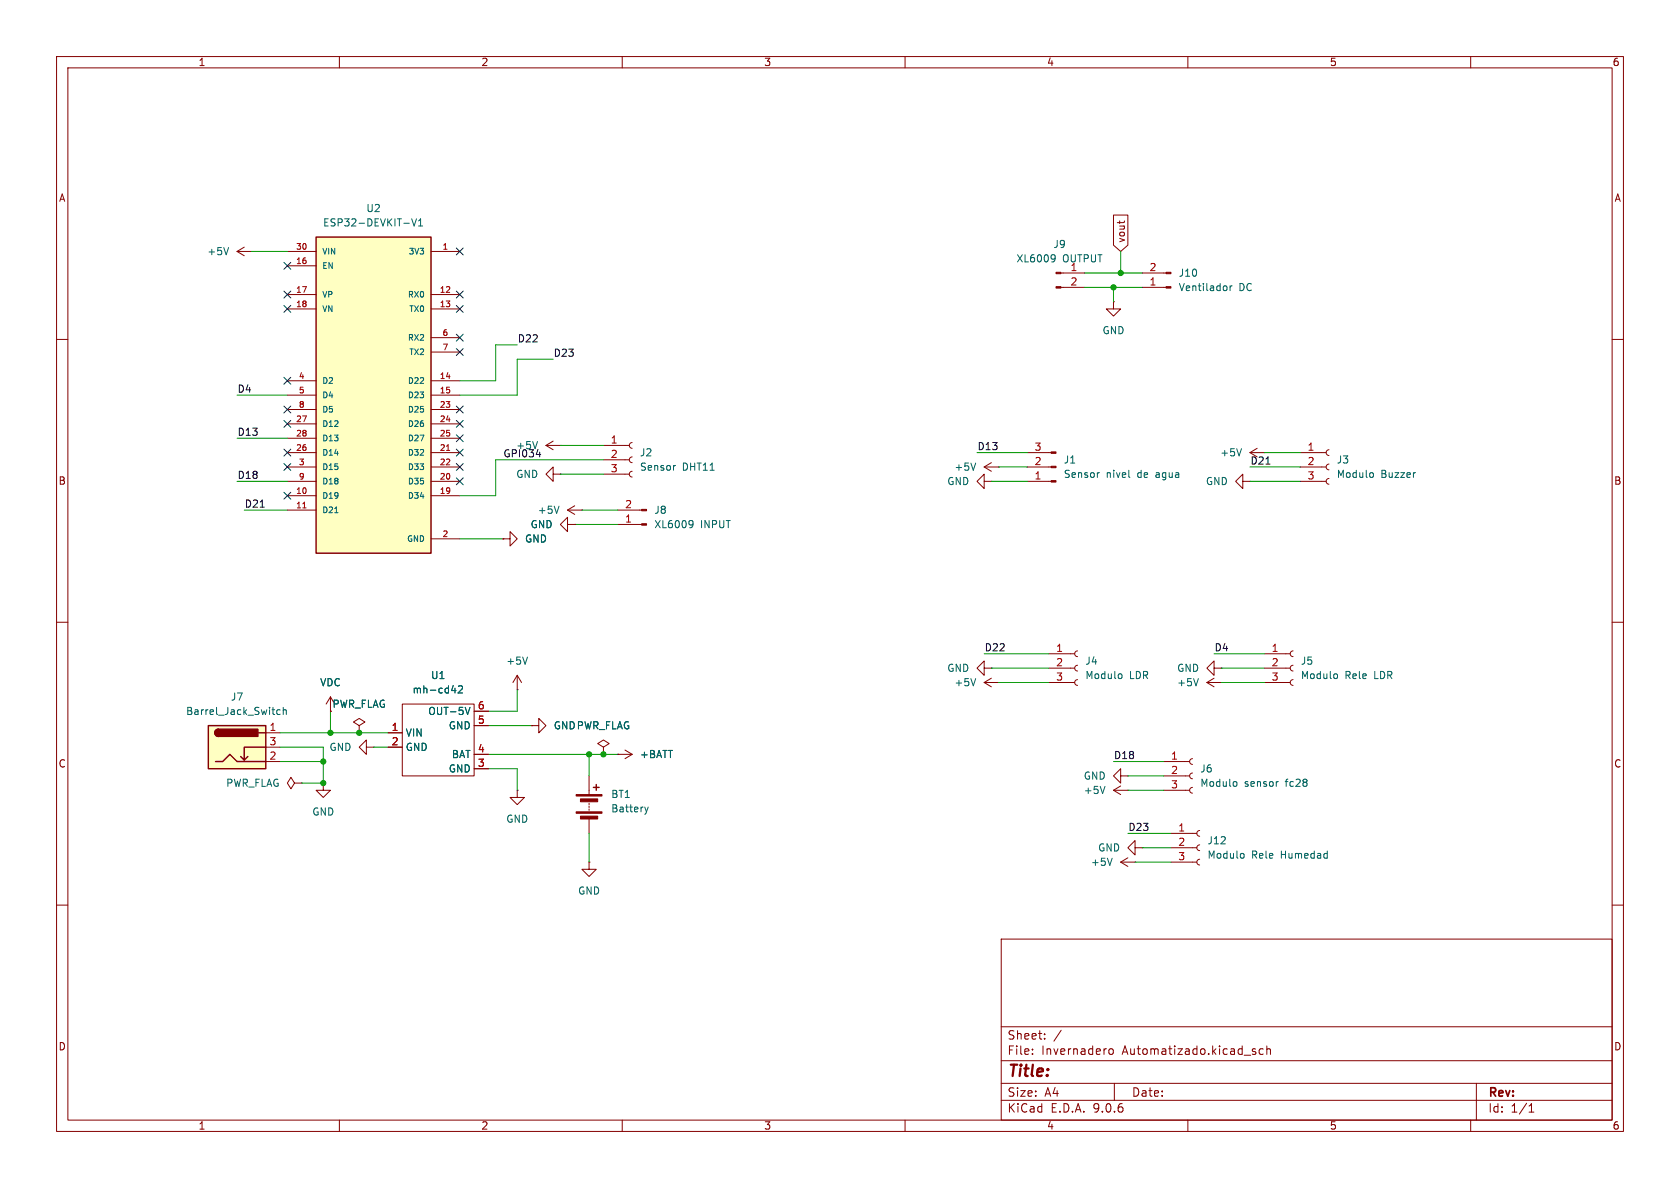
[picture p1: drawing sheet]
<svg xmlns="http://www.w3.org/2000/svg" width="297mm" height="210mm" viewBox="0 0 297 210" stroke-linecap="round" stroke-linejoin="round" font-family="sans-serif">
<g fill="none" stroke="#840000" stroke-width=".18">
<path d="M10 10h277v190h-277zM12 12h273v186h-273zM60 10v2M110 10v2M160 10v2M210 10v2M260 10v2M10 60h2M285 60h2M174 85.1v-1.3l-1.3 1.3 1.3 1.3v-1.3h1.3M175.3 85.1h.1M181.6 85.1h4.2"/>
<path d="M181.6 82.6h4.2M181.6 80h4.2M10 110h2M174 118.1v-1.3l-1.3 1.3 1.3 1.3v-1.3h1.3M175.3 118.1h.1M175.3 119.9l-1.3 .8M285 110h2M106.7 132.1l1-.7-1-.6-1 .6 1 .7v1.3M106.7 133.4h.1M174 120.7l1.3 .7M174 120.7h2.5M176.5 120.7h.1"/>
<path d="M10 160h2M177 166h108v32h-108zM285 160h2M60 198v2M110 198v2M160 198v2M177 194.5h108M177 191.5h108M177 187.5h108M177 181.5h108M182.5 186.3v.1M182.5 185.5v.1"/>
<path d="M184.7 183.6v.1M184.7 182.8v.1M187.6 182.1l-1.3 2M196.2 185.5l.3-.1 .3 .3v.4l-.3 .3-.3-.1-.2-.2v-.4zM197 191.5v3M210 198v2M221.6 185.4l.4 .1M221.6 185.9l.4 .1v.2l-.2 .2h-.3M223.3 185.5l-.4-.1-.3 .3v.4l.1 .2h.6M224 185.5l.2-.1 .3 .1 .1 .9M224 184.9v1.5M260 198v2"/>
<path d="M261 191.5v6.5M270.3 196.6h.9M270.3 195.5l.4-.4v1.5"/>
</g>
<g fill="#840000" stroke="#840000" stroke-width=".18">
<path d="M185.8 85h.9v.2h-.9z"/>
<path d="M185.8 82.4h.9v.3h-.9z"/>
<path d="M185.8 79.9h.9v.2h-.9z"/>
</g>
<path d="M194.4 83.6h-.3M199.6 84.3l.1 .1M172.5 120l-.4 1.2" fill="none" stroke="#006464" stroke-width=".18"/>
<path d="M55.9 41.9h20.3v55.9h-20.3z" fill="#ffffc2"/>
<path d="M55.9 41.9h20.3v55.9h-20.3z" fill="none" stroke="#840000" stroke-width=".25"/>
<g fill="none" stroke="#840000" stroke-width=".18">
<path d="M41.9 44.5h2.5M41.9 44.5l1.3 .7M43.2 43.7l-1.3 .8M44.4 44.5h.1M50.8 44.5h5.1M50.8 47h5.1M50.8 52.1h5.1M50.8 54.6h5.1M76.2 44.5h5.1M76.2 52.1h5.1M76.2 54.6h5.1M76.2 59.7h5.1"/>
<path d="M201.9 50.8h4.2M201.9 48.3h4.2M50.8 67.3h5.1M50.8 69.9h5.1M50.8 72.4h5.1M50.8 74.9h5.1M50.8 77.5h5.1M76.2 67.3h5.1M76.2 69.9h5.1M76.2 72.4h5.1M76.2 74.9h5.1M76.2 77.5h5.1"/>
<path d="M76.2 62.2h5.1M96.5 78.7l1.3 .8M96.5 78.7h2.6M97.8 78l-1.3 .7M99.1 78.7h.1M50.8 80h5.1M50.8 82.6h5.1M50.8 85.1h5.1M50.8 87.6h5.1M50.8 90.2h5.1M76.2 80h5.1M76.2 82.6h5.1"/>
<path d="M76.2 85.1h5.1M76.2 87.6h5.1M76.2 95.3h5.1M185.4 115.6h4.6M185.4 118.1h4.6M190.5 115.1l-.4 .1-.1 .4 .1 .3 .4 .2M190.5 117.6l-.4 .2-.1 .3 .1 .4 .4 .1M214.6 118.1v-1.3l-1.2 1.3 1.2 1.3v-1.3h1.3M214.6 119.9l-1.2 .8M215.9 118.1h.1M223.5 115.6h4.6M223.5 118.1h4.6"/>
<path d="M228.6 115.1l-.4 .1-.1 .4 .1 .3 .4 .2M228.6 117.6l-.4 .2-.1 .3 .1 .4 .4 .1M57.1 138.4v1.3h1.3l-1.3 1.3-1.2-1.3h1.2M57.1 138.4h.1M58.4 123.2l-.7 1.3M58.4 123.2l.8 1.3M58.4 123.2v2.5M63.5 128.3l1-.7-1-.6-1 .6 1 .7v1.2M63.5 129.5h.1M68.6 129.5h2.5M68.6 132.1h2.5M71.1 124.5h12.7v12.7h-12.7z"/>
<path d="M83.8 125.7h2.6M83.8 128.3h2.6M83.8 133.4h2.6M83.8 135.9h2.6M94 128.3h1.2v-1.3l1.3 1.3-1.3 1.2v-1.2M94 128.3h.1M109.2 133.4h.1M109.2 133.4h2.6M110.5 132.6l1.3 .8M111.8 133.4l-1.3 .7M185.4 120.7h4.6M190.5 120.1l-.4 .2-.1 .4 .1 .3 .4 .2"/>
<path d="M196.8 139.7l1.3 .8M196.8 139.7h2.6M198.1 137.2v-1.3l-1.3 1.3 1.3 1.2v-1.2h1.3M198.1 138.9l-1.3 .8M199.4 137.2h.1M199.4 139.7h.1M213.4 120.7h2.5M213.4 120.7l1.2 .7M215.9 120.7h.1M223.5 120.7h4.6M228.6 120.1l-.4 .2-.1 .4 .1 .3 .4 .2M198.1 152.4l1.3 .8"/>
<path d="M198.1 152.4h2.6M199.4 151.6l-1.3 .8M200.7 149.9v-1.3l-1.3 1.3 1.3 1.2v-1.2h1.2M200.7 152.4h.1M201.9 149.9h.1"/>
</g>
<g fill="none" stroke="#006464" stroke-width=".18">
<path d="M72.8 38.7l.4 1.2 .4-1.2M74 39.9h.7M74 39l.4-.3v1.2M40.4 43.8l-.4 1.2M216.9 50.7v.6M217.5 50.5v.9M217.8 50.5l-.3 .3M95 78l-.4 1.3M59.2 90.6h.6M198.1 119.1l.3 .3v.3l-.3 .3M211.9 120l-.5 1.2M236.2 119.1l.3 .3v.3l-.3 .3"/>
<path d="M79.8 122.1h.8M80.4 121.7v.8M81 121.4l.5-.2 .3 .4-.8 .9h.8M83.1 125l-.4 1.3M195.3 139l-.4 1.3M196.6 151.7l-.4 1.3"/>
</g>
<path d="M78.9 79.6h.6M53.5 89.8h.6" fill="none" stroke="#a90000" stroke-width=".18"/>
<g fill="#840000" stroke="#840000" stroke-width=".18">
<path d="M206.1 50.7h.9v.2h-.9z"/>
<path d="M206.1 48.1h.9v.3h-.9z"/>
</g>
<path d="M36.8 128.3h10.2v7.6h-10.2z" fill="#ffffc2"/>
<path d="M36.8 128.3h10.2v7.6h-10.2zM38.1 134.6h1.3l1.2-1.2 1.3 1.2h5.1M38.6 128.9a.64 .64 0 0 0-.6 .6 .64 .64 0 0 0 .6 .7M43.8 133.7l-.6 .7M45.7 129.5h1.3M47 132.1h-3.8v2.3l-.7-.7M104.9 139.2h1M105.4 138.7v1" fill="none" stroke="#840000" stroke-width=".25"/>
<g fill="#840000" stroke="#840000" stroke-width=".25">
<path d="M38.2 129.1l.4-.2v1.3a.63 .63 0 0 1-.6-.4 .63 .63 0 0 1 .2-.7z"/>
<path d="M38.6 128.9h7v1.3h-7z"/>
</g>
<g fill="none" stroke="#840000" stroke-width=".18">
<path d="M196.8 38h2.6v5.3l-1.3 1.2-1.3-1.2zM197.9 39.1v.4M198.8 39.1v.1M187.6 48.3h4.2M187.6 50.8h4.2M196.8 53.3v1.3h1.3l-1.3 1.3-1.2-1.3h1.2M196.8 53.3h.1M106.7 78.7h4.6M111.8 78.2l-.4 .2-.1 .3 .1 .4 .4 .1M222.2 79.2l-1.2 .8M234.9 79.5l-.3 .2-.2 .3 .2 .4 .3 .1M88.9 95.3h1.3v-1.3l1.2 1.3-1.2 1.2v-1.2"/>
<path d="M88.9 95.3h.1M97.8 83.8v-1.2l-1.3 1.2 1.3 1.3v-1.3h1.3M99.1 83.8h.1M100.3 92.7v-1.3l-1.2 1.3 1.2 1.3v-1.3h1.3M100.3 90.2h2.6M100.3 90.2l1.3 .7M101.6 92.7h.1M101.6 89.4l-1.3 .8M102.9 90.2h.1M106.7 81.3h4.6M106.7 83.8h4.6M109.2 92.7h4.2"/>
<path d="M109.2 90.2h4.2M111.8 80.8l-.4 .1-.1 .4 .1 .3 .4 .2M111.8 83.3l-.4 .2-.1 .3 .1 .4 .4 .1M174 82.6l1.3 .7M174 82.6h2.5M175.3 81.8l-1.3 .8M176.5 82.6h.1M219.7 85.1v-1.3l-1.3 1.3 1.3 1.3v-1.3h1.3M221 85.1h.1M221 80l1.2 .8M221 80h2.5M223.5 80h.1"/>
<path d="M229.9 82.6h4.5M229.9 80h4.5M229.9 85.1h4.5M234.9 82l-.3 .2-.2 .4 .2 .3 .3 .2M234.9 84.6l-.3 .1-.2 .4 .2 .3 .3 .2M91.4 119.4l-.7 1.3M91.4 119.4l.8 1.3M91.4 119.4v2.5M47 129.5h2.5M47 132.1h2.5M47 134.6h2.5M52.1 138.4l-.7-1-.6 1 .6 1 .7-1h1.2"/>
<path d="M53.3 138.4h.1M63.5 129.5h.1M64.8 132.1v-1.3l-1.3 1.3 1.3 1.3v-1.3h1.2M66 132.1h.1M68.6 129.5h2.5M68.6 132.1h2.5M83.8 125.7h2.6M83.8 128.3h2.6M83.8 133.4h2.6M83.8 135.9h2.6M91.4 121.9h.1M91.4 139.7v1.3h1.3l-1.3 1.2-1.2-1.2h1.2"/>
<path d="M91.4 139.7h.1M94 128.3h.1M104.1 137.2v3.3M106.7 133.4h.1M109.2 133.4h.1M205.7 134.6h4.6M205.7 137.2h4.6M205.7 139.7h4.6M210.8 134.1l-.3 .2-.2 .3 .2 .4 .3 .1M210.8 136.7l-.3 .1-.2 .4 .2 .3 .3 .2M210.8 139.2l-.3 .1-.2 .4 .2 .4 .3 .1M104.1 152.4v1.3h1.3l-1.3 1.2-1.2-1.2h1.2"/>
<path d="M104.1 152.4h.1M104.1 142v.2M104.1 142.5v.2M104.1 143v.3M104.1 144.8v2.5M207 147.3h4.6M207 149.9h4.6M207 152.4h4.6M212.1 146.8l-.4 .2-.1 .3 .1 .4 .4 .1M212.1 149.4l-.4 .1-.1 .4 .1 .3 .4 .2M212.1 151.9l-.4 .1-.1 .4 .1 .4 .4 .1"/>
</g>
<g fill="none" stroke="#006464" stroke-width=".18">
<path d="M186.1 45l.4 .2a.84 .84 0 0 1-.3 1.1M186.5 45.6l-.2 .2h-.2M219.5 79.3l-.4 1.3M98.8 89.5l-.4 1.2M119.4 82.3h-.2M122 92l.5 .1a.84 .84 0 0 1-.3 1.2M122.5 92.6l-.2 .2h-.3M172.5 81.9l-.4 1.2M242.6 83.6l.2 .2v.4l-.2 .2M250.1 83.6h.1M93.3 116.1l-.5 1.3M49.5 125.5h-.3l-.3 .2 .1 .5h.5"/>
<path d="M50.1 125.6l.2-.1h.3v.8M50.1 125v1.3M79.8 122.1h.8M80.4 121.7v.8M81 121.4l.5-.2 .3 .4-.8 .9h.8M83.1 125l-.4 1.3M218.4 138.2l.3 .2v.4l-.3 .2M225.9 138.2h.1M114 142.7l.3 .8M114.3 143.5l-.2 .4M114.6 142.7l-.3 .8M219.7 150.9l.2 .2v.4l-.2 .2"/>
</g>
<g fill="#840000" stroke="#840000" stroke-width=".18">
<path d="M186.7 48.1h.9v.3h-.9z"/>
<path d="M186.7 50.7h.9v.2h-.9z"/>
<path d="M113.4 92.6h.9v.2h-.9z"/>
<path d="M113.4 90h.9v.3h-.9z"/>
<path d="M101.9 140.5h4.5v.2h-4.5z"/>
<path d="M101.9 143.5h4.5v.3h-4.5z"/>
<path d="M102.6 141.2h3.1v.5h-3.1z"/>
<path d="M102.6 144.3h3.1v.5h-3.1z"/>
</g>
<path d="M46 89.7h.7M94.8 80.3h.8M223.8 82h.7" fill="none" stroke="#0f0f0f" stroke-width=".18"/>
<g fill="none" stroke="#009600" stroke-width=".18">
<path d="M44.4 44.5h6.4M191.8 48.3h10.1M191.8 50.8h10.1M196.8 50.8v2.5M198.1 44.5v3.8M41.9 69.9h8.9M41.9 77.5h8.9M91.4 61h-3.8v6.3h-6.3M97.8 63.5h-6.4v6.4h-10.1M99.1 78.7h7.6M41.9 85.1h8.9M43.2 90.2h7.6"/>
<path d="M81.3 95.3h7.6M99.1 83.8h7.6M101.6 92.7h7.6M102.9 90.2h6.3M106.7 81.3h-19.1v6.3h-6.3M172.7 80h8.9M175.3 85.1h6.3M176.5 82.6h5.1M221 85.1h8.9M221 82.6h8.9M223.5 80h6.4M174 115.6h11.4"/>
<path d="M175.3 118.1h10.1M214.6 115.6h8.9M215.9 118.1h7.6M49.5 129.5h19.1M49.5 134.6h7.6M49.5 132.1h7.6v6.3h-3.8M58.4 125.7v3.8M66 132.1h2.6M86.4 128.3h7.6M86.4 133.4h22.8M86.4 135.9h5v3.8M91.4 121.9v3.8h-5"/>
<path d="M104.1 133.4v3.8M176.5 120.7h8.9M196.8 134.6h8.9M199.4 137.2h6.3M199.4 139.7h6.3M215.9 120.7h7.6M104.1 147.3v5.1M199.4 147.3h7.6M200.7 152.4h6.3M201.9 149.9h5.1"/>
</g>
<g fill="none" stroke="#000084" stroke-width=".18">
<path d="M50.2 54l1.2 1.2M50.2 46.4l1.2 1.2M50.2 51.5l1.2 1.2M51.4 54l-1.2 1.2M51.4 46.4l-1.2 1.2M51.4 51.5l-1.2 1.2M80.7 54l1.2 1.2M80.7 59.1l1.2 1.2M80.7 51.5l1.2 1.2M80.7 43.8l1.2 1.3M81.9 54l-1.2 1.2M81.9 59.1l-1.2 1.2"/>
<path d="M81.9 51.5l-1.2 1.2M81.9 43.8l-1.2 1.3M50.2 66.7l1.2 1.2M50.2 79.4l1.2 1.2M50.2 74.3l1.2 1.2M50.2 71.8l1.2 1.2M51.4 66.7l-1.2 1.2M51.4 79.4l-1.2 1.2M51.4 74.3l-1.2 1.2M51.4 71.8l-1.2 1.2M80.7 76.9l1.2 1.2M80.7 79.4l1.2 1.2"/>
<path d="M80.7 71.8l1.2 1.2M80.7 61.6l1.2 1.2M80.7 74.3l1.2 1.2M81.9 76.9l-1.2 1.2M81.9 79.4l-1.2 1.2M81.9 71.8l-1.2 1.2M81.9 61.6l-1.2 1.2M81.9 74.3l-1.2 1.2M50.2 87l1.2 1.2M50.2 81.9l1.2 1.3M51.4 87l-1.2 1.2M51.4 81.9l-1.2 1.3"/>
<path d="M80.7 81.9l1.2 1.3M80.7 84.5l1.2 1.2M81.9 81.9l-1.2 1.3M81.9 84.5l-1.2 1.2"/>
</g>
<g fill="#009600" stroke="#009600" stroke-width=".18">
<circle cx="58.4" cy="129.5" r=".46"/>
<circle cx="57.1" cy="138.4" r=".46"/>
<circle cx="104.1" cy="133.4" r=".46"/>
<circle cx="106.7" cy="133.4" r=".46"/>
<circle cx="57.1" cy="134.6" r=".46"/>
<circle cx="63.5" cy="129.5" r=".46"/>
<circle cx="198.1" cy="48.3" r=".46"/>
<circle cx="196.8" cy="50.8" r=".46"/>
</g>
<text font-size="2.8" fill="#840000" x="178" y="190.9">Title:</text>
<g font-size="2.1" fill="#840000">
<text x="178" y="184">Sheet:</text>
<text x="178" y="186.7">File:</text>
<text x="184.1" y="186.7">Invernadero</text>
<text x="198.5" y="186.7">Automatizado.kicad_sch</text>
<text x="178" y="196.9">KiCad</text>
<text x="178" y="194.1">Size:</text>
<text x="184.7" y="194.1">A4</text>
<text x="185.7" y="196.9">E.D.A.</text>
<text x="193.3" y="196.9">9.0.6</text>
<text x="200" y="194.1">Date:</text>
<text x="263" y="194.3">Rev:</text>
<text x="263" y="196.9">Id:</text>
<text x="267.1" y="196.9">1/1</text>
</g>
<g font-size="1.8" fill="#840000">
<text x="35" y="11.9">1</text>
<text x="85" y="11.9">2</text>
<text x="135" y="11.9">3</text>
<text x="185" y="11.9">4</text>
<text x="235" y="11.9">5</text>
<text x="285" y="11.9">6</text>
<text x="10.3" y="35.9">A</text>
<text x="285.3" y="35.9">A</text>
<text x="199.1" y="43" transform="rotate(-90 199.1 43)">vout</text>
<text x="10.3" y="85.9">B</text>
<text x="285.3" y="85.9">B</text>
<text x="10.3" y="135.9">C</text>
<text x="285.3" y="135.9">C</text>
<text x="10.3" y="185.9">D</text>
<text x="285.3" y="185.9">D</text>
<text x="35" y="199.9">1</text>
<text x="85" y="199.9">2</text>
<text x="135" y="199.9">3</text>
<text x="185" y="199.9">4</text>
<text x="235" y="199.9">5</text>
<text x="285" y="199.9">6</text>
</g>
<g font-size="1.8" fill="#006464">
<text x="57" y="40.2">ESP32-DEVKIT-V1</text>
<text x="64.7" y="37.7">U2</text>
<text x="36.6" y="45.3">+5V</text>
<text x="179.6" y="46.6">XL6009</text>
<text x="186.1" y="44">J9</text>
<text x="187.8" y="46.6">OUTPUT</text>
<text x="189.2" y="48">1</text>
<text x="208.3" y="51.7">Ventilador</text>
<text x="208.3" y="49.1">J10</text>
<text x="219" y="51.7">DC</text>
<text x="194.8" y="59.3">GND</text>
<text x="113" y="80.9">J2</text>
<text x="113" y="83.4">Sensor</text>
<text x="120.6" y="83.4">DHT11</text>
<text x="168.6" y="83.4">+5V</text>
<text x="188" y="82.1">J1</text>
<text x="215.6" y="80.9">+5V</text>
<text x="236.2" y="82.1">J3</text>
<text x="91.2" y="84.7">GND</text>
<text x="167.4" y="86">GND</text>
<text x="188" y="84.7">Sensor</text>
<text x="195.6" y="84.7">nivel</text>
<text x="201.2" y="84.7">de</text>
<text x="204.6" y="84.7">agua</text>
<text x="213.1" y="86">GND</text>
<text x="236.2" y="84.7">Modulo</text>
<text x="244.1" y="84.7">Buzzer</text>
<text x="93.7" y="93.6">GND</text>
<text x="95" y="91">+5V</text>
<text x="115.6" y="91">J8</text>
<text x="115.6" y="93.6">XL6009</text>
<text x="123.8" y="93.6">INPUT</text>
<text x="92.7" y="96.1">GND</text>
<text x="89.4" y="117.7">+5V</text>
<text x="167.4" y="119">GND</text>
<text x="191.8" y="117.7">J4</text>
<text x="208" y="119">GND</text>
<text x="229.9" y="117.7">J5</text>
<text x="40.7" y="124.1">J7</text>
<text x="56.5" y="121.5">VDC</text>
<text x="58.7" y="125.3">PWR_FLAG</text>
<text x="72.8" y="122.8">mh-cd42</text>
<text x="76.1" y="120.2">U1</text>
<text x="168.6" y="121.5">+5V</text>
<text x="191.8" y="120.2">Modulo</text>
<text x="199.7" y="120.2">LDR</text>
<text x="208" y="121.5">+5V</text>
<text x="229.9" y="120.2">Modulo</text>
<text x="237.8" y="120.2">Rele</text>
<text x="243" y="120.2">LDR</text>
<text x="32.8" y="126.6">Barrel_Jack_Switch</text>
<text x="71.6" y="130.4">VIN</text>
<text x="75.6" y="126.6">OUT-5V</text>
<text x="79.2" y="129.1">GND</text>
<text x="97.8" y="129.1">GNDPWR_FLAG</text>
<text x="58.1" y="132.9">GND</text>
<text x="71.6" y="132.9">GND</text>
<text x="79.2" y="136.8">GND</text>
<text x="79.8" y="134.2">BAT</text>
<text x="113" y="134.2">+BATT</text>
<text x="212.1" y="136.8">J6</text>
<text x="39.9" y="139.3">PWR_FLAG</text>
<text x="108" y="141.3">BT1</text>
<text x="108" y="143.8">Battery</text>
<text x="191.5" y="138">GND</text>
<text x="191.5" y="140.6">+5V</text>
<text x="212.1" y="139.3">Modulo</text>
<text x="220" y="139.3">sensor</text>
<text x="227.4" y="139.3">fc28</text>
<text x="55.1" y="144.4">GND</text>
<text x="89.4" y="145.6">GND</text>
<text x="213.4" y="149.5">J12</text>
<text x="192.8" y="153.3">+5V</text>
<text x="194" y="150.7">GND</text>
<text x="213.4" y="152">Modulo</text>
<text x="221.3" y="152">Rele</text>
<text x="226.5" y="152">Humedad</text>
<text x="102.1" y="158.3">GND</text>
</g>
<g font-size="1.8" fill="#a90000">
<text x="189.2" y="50.5">2</text>
<text x="203.1" y="50.5">1</text>
<text x="203.1" y="48">2</text>
<text x="107.9" y="78.5">1</text>
<text x="107.9" y="81">2</text>
<text x="107.9" y="83.6">3</text>
<text x="182.8" y="82.3">2</text>
<text x="182.8" y="79.8">3</text>
<text x="231.1" y="79.8">1</text>
<text x="231.1" y="82.3">2</text>
<text x="110.4" y="89.9">2</text>
<text x="182.8" y="84.8">1</text>
<text x="231.1" y="84.8">3</text>
<text x="110.4" y="92.5">1</text>
<text x="186.6" y="115.3">1</text>
<text x="186.6" y="117.9">2</text>
<text x="224.7" y="115.3">1</text>
<text x="224.7" y="117.9">2</text>
<text x="84.4" y="125.5">6</text>
<text x="186.6" y="120.4">3</text>
<text x="224.7" y="120.4">3</text>
<text x="47.6" y="129.3">1</text>
<text x="47.6" y="131.8">3</text>
<text x="69.1" y="129.3">1</text>
<text x="69.1" y="131.8">2</text>
<text x="84.4" y="128">5</text>
<text x="47.6" y="134.4">2</text>
<text x="84.4" y="133.1">4</text>
<text x="84.4" y="135.6">3</text>
<text x="206.9" y="134.4">1</text>
<text x="206.9" y="136.9">2</text>
<text x="206.9" y="139.4">3</text>
<text x="208.2" y="147.1">1</text>
<text x="208.2" y="149.6">2</text>
<text x="208.2" y="152.1">3</text>
</g>
<g font-size="1.8" fill="#0f0f0f">
<text x="91.4" y="60.6">D22</text>
<text x="97.8" y="63.2">D23</text>
<text x="41.9" y="69.5">D4</text>
<text x="41.9" y="77.1">D13</text>
<text x="88.9" y="80.9">GPI034</text>
<text x="91.2" y="79.6">+5V</text>
<text x="172.7" y="79.7">D13</text>
<text x="221" y="82.2">D21</text>
<text x="41.9" y="84.7">D18</text>
<text x="43.2" y="89.8">D21</text>
<text x="174" y="115.2">D22</text>
<text x="214.6" y="115.2">D4</text>
<text x="196.8" y="134.3">D18</text>
<text x="199.4" y="147">D23</text>
</g>
<g font-size="1.4" fill="#a90000">
<text x="52.2" y="44.2">30</text>
<text x="52.2" y="46.7">16</text>
<text x="78.1" y="44.2">1</text>
<text x="52.2" y="51.8">17</text>
<text x="77.6" y="51.8">12</text>
<text x="52.2" y="54.4">18</text>
<text x="77.6" y="54.4">13</text>
<text x="78.1" y="59.4">6</text>
<text x="78.1" y="62">7</text>
<text x="52.7" y="67.1">4</text>
<text x="52.7" y="69.6">5</text>
<text x="77.6" y="67.1">14</text>
<text x="77.6" y="69.6">15</text>
<text x="52.2" y="74.7">27</text>
<text x="52.2" y="77.2">28</text>
<text x="52.7" y="72.1">8</text>
<text x="77.6" y="72.1">23</text>
<text x="77.6" y="74.7">24</text>
<text x="77.6" y="77.2">25</text>
<text x="52.2" y="79.8">26</text>
<text x="52.7" y="82.3">3</text>
<text x="77.6" y="79.8">21</text>
<text x="77.6" y="82.3">22</text>
<text x="52.2" y="87.4">10</text>
<text x="52.2" y="89.9">11</text>
<text x="52.7" y="84.8">9</text>
<text x="77.6" y="84.8">20</text>
<text x="77.6" y="87.4">19</text>
<text x="78.1" y="95">2</text>
</g>
<g font-size="1.4" fill="#006464">
<text x="56.9" y="45.2">VIN</text>
<text x="56.9" y="47.7">EN</text>
<text x="72.1" y="45.2">3V3</text>
<text x="56.9" y="52.8">VP</text>
<text x="72" y="52.8">RX0</text>
<text x="56.9" y="55.3">VN</text>
<text x="72.2" y="55.3">TX0</text>
<text x="72" y="60.4">RX2</text>
<text x="72.2" y="63">TX2</text>
<text x="56.9" y="68">D2</text>
<text x="56.9" y="70.6">D4</text>
<text x="72" y="68">D22</text>
<text x="72" y="70.6">D23</text>
<text x="56.9" y="73.1">D5</text>
<text x="56.9" y="75.7">D12</text>
<text x="72" y="73.1">D25</text>
<text x="72" y="75.7">D26</text>
<text x="56.9" y="78.2">D13</text>
<text x="56.9" y="80.7">D14</text>
<text x="56.9" y="83.3">D15</text>
<text x="72" y="78.2">D27</text>
<text x="72" y="80.7">D32</text>
<text x="72" y="83.3">D33</text>
<text x="56.9" y="85.8">D18</text>
<text x="56.9" y="88.4">D19</text>
<text x="72" y="85.8">D35</text>
<text x="72" y="88.4">D34</text>
<text x="56.9" y="90.9">D21</text>
<text x="71.8" y="96">GND</text>
</g>
</svg>
